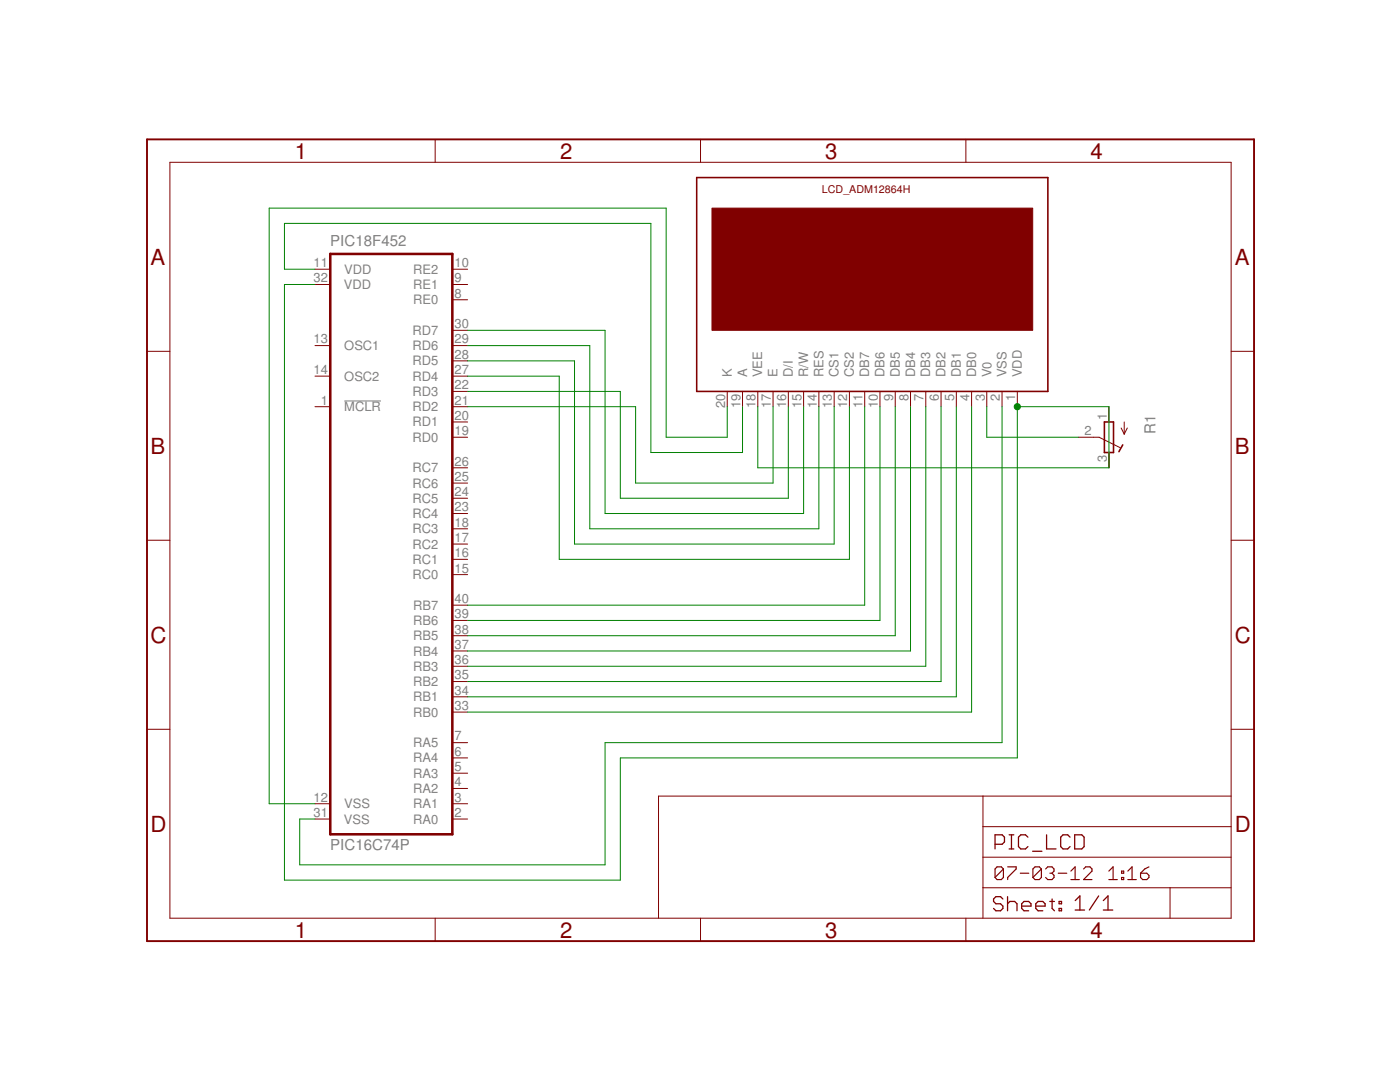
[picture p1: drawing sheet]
<svg xmlns="http://www.w3.org/2000/svg" width="279mm" height="216mm" viewBox="0 0 279 216" stroke-linecap="round" stroke-linejoin="round" font-family="sans-serif">
<path d="M68.7 80h7.3z" fill="#808080" stroke="#808080" stroke-width=".2"/>
<g fill="#800000" stroke="#800000" stroke-width=".2">
<path d="M62.9 81.2h3z"/>
<path d="M62.9 69h3z"/>
<path d="M90.3 163.4h3z"/>
<path d="M90.3 160.4h3z"/>
<path d="M90.3 157.3h3z"/>
<path d="M90.3 154.3h3z"/>
<path d="M90.3 151.2h3z"/>
<path d="M90.3 148.2h3z"/>
<path d="M90.3 142.1h3z"/>
<path d="M90.3 139h3z"/>
<path d="M90.3 136h3z"/>
<path d="M90.3 132.9h3z"/>
<path d="M90.3 129.9h3z"/>
<path d="M90.3 126.8h3z"/>
<path d="M90.3 123.8h3z"/>
<path d="M90.3 114.7h3z"/>
<path d="M90.3 111.6h3z"/>
<path d="M90.3 108.6h3z"/>
<path d="M90.3 105.5h3z"/>
<path d="M90.3 102.5h3z"/>
<path d="M90.3 99.4h3z"/>
<path d="M90.3 96.4h3z"/>
<path d="M90.3 93.3h3z"/>
<path d="M90.3 120.8h3z"/>
<path d="M90.3 87.2h3z"/>
<path d="M90.3 84.2h3z"/>
<path d="M90.3 81.2h3z"/>
<path d="M90.3 78.1h3z"/>
<path d="M90.3 75.1h3z"/>
<path d="M90.3 72h3z"/>
<path d="M90.3 69h3z"/>
<path d="M90.3 65.9h3z"/>
<path d="M62.9 75.1h3z"/>
<path d="M62.9 163.4h3z"/>
<path d="M62.9 160.4h3z"/>
<path d="M62.9 56.8h3z"/>
<path d="M62.9 53.7h3z"/>
<path d="M90.3 59.8h3z"/>
<path d="M90.3 56.8h3z"/>
<path d="M90.3 53.7h3z"/>
<path d="M203 78.1v3.1z"/>
<path d="M200 78.1v3.1z"/>
<path d="M196.9 78.1v3.1z"/>
<path d="M193.9 78.1v3.1z"/>
<path d="M190.9 78.1v3.1z"/>
<path d="M187.8 78.1v3.1z"/>
<path d="M184.8 78.1v3.1z"/>
<path d="M181.7 78.1v3.1z"/>
<path d="M178.7 78.1v3.1z"/>
<path d="M175.6 78.1v3.1z"/>
<path d="M172.6 78.1v3.1z"/>
<path d="M169.5 78.1v3.1z"/>
<path d="M166.5 78.1v3.1z"/>
<path d="M163.4 78.1v3.1z"/>
<path d="M160.4 78.1v3.1z"/>
<path d="M157.3 78.1v3.1z"/>
<path d="M154.3 78.1v3.1z"/>
<path d="M151.2 78.1v3.1z"/>
<path d="M148.2 78.1v3.1z"/>
<path d="M145.1 78.1v3.1z"/>
<path d="M221.3 81.2v3z"/>
<path d="M221.3 90.3v3z"/>
<path d="M215.2 87.2h3.1z"/>
<path d="M218.3 87.2h1z"/>
<path d="M219.3 87.2l4.3 2.1z"/>
<path d="M224.4 84.2v2.4z"/>
<path d="M225 85.4l-.6 1.2z"/>
<path d="M223.7 85.4l.7 1.2z"/>
<path d="M131.4 158.9v24.3z"/>
<path d="M131.4 158.9h64.8z"/>
<path d="M196.2 158.9h49.5z"/>
<path d="M233.5 177.1v6.1z"/>
<path d="M233.5 177.1h12.2z"/>
<path d="M196.2 177.1h37.3z"/>
<path d="M196.2 177.1v6.1z"/>
<path d="M196.2 171v6.1z"/>
<path d="M196.2 171h49.5z"/>
<path d="M196.2 164.9v6.1z"/>
<path d="M196.2 164.9h49.5z"/>
<path d="M196.2 158.9v6z"/>
<path d="M33.9 32.4v150.8z"/>
<path d="M29.3 70.1h4.6z"/>
<path d="M29.3 107.8h4.6z"/>
<path d="M29.3 145.5h4.6z"/>
<path d="M33.9 183.2h211.8z"/>
<path d="M86.8 183.2v4.6z"/>
<path d="M139.8 183.2v4.6z"/>
<path d="M192.8 183.2v4.6z"/>
<path d="M245.7 32.4v150.8z"/>
<path d="M245.7 70.1h4.6z"/>
<path d="M245.7 107.8h4.6z"/>
<path d="M245.7 145.5h4.6z"/>
<path d="M33.9 32.4h211.8z"/>
<path d="M86.8 27.8v4.6z"/>
<path d="M139.8 27.8v4.6z"/>
<path d="M192.8 27.8v4.6z"/>
</g>
<g fill="#800000" stroke="#800000" stroke-width=".51">
<path d="M65.9 166.5h24.4z"/>
<path d="M90.3 50.7v115.8z"/>
<path d="M65.9 50.7h24.4z"/>
<path d="M65.9 50.7v115.8z"/>
</g>
<g fill="#800000" stroke="#800000" stroke-width=".32">
<path d="M139 78.1h70.1z"/>
<path d="M139 35.4v42.7z"/>
<path d="M139 35.4h70.1z"/>
<path d="M209.1 35.4v42.7z"/>
<path d="M220.4 90.3h.9z"/>
<path d="M222.2 84.2v6.1z"/>
<path d="M220.4 84.2v6.1z"/>
<path d="M221.3 90.3h.9z"/>
<path d="M220.4 84.2h1.8z"/>
<path d="M224.1 88.8l-.8 1.3z"/>
</g>
<path d="M142.1 41.5h64v24.4h-64z" fill="#800000" stroke="#800000" stroke-width=".2"/>
<g fill="#800000" stroke="#800000" stroke-width=".25">
<path d="M198.6 166.6v2.8z"/>
<path d="M198.6 166.6h1.4z"/>
<path d="M200 166.6l.5 .4z"/>
<path d="M200.5 167v1z"/>
<path d="M200.5 168l-.5 .5z"/>
<path d="M198.6 168.5h1.4z"/>
<path d="M201.4 169.4h.9z"/>
<path d="M201.9 166.6v2.8z"/>
<path d="M201.4 166.6h.9z"/>
<path d="M204.7 166.6l.4 .4z"/>
<path d="M203.7 166.6h1z"/>
<path d="M203.7 166.6l-.4 .4z"/>
<path d="M203.3 167v1.9z"/>
<path d="M203.3 168.9l.4 .5z"/>
<path d="M203.7 169.4h1z"/>
<path d="M204.7 169.4l.4-.5z"/>
<path d="M206.1 169.9h1.8z"/>
<path d="M208.9 166.6v2.8z"/>
<path d="M208.9 169.4h1.9z"/>
<path d="M213.1 166.6l.4 .4z"/>
<path d="M212.1 166.6h1z"/>
<path d="M212.1 166.6l-.4 .4z"/>
<path d="M211.7 167v1.9z"/>
<path d="M211.7 168.9l.4 .5z"/>
<path d="M212.1 169.4h1z"/>
<path d="M213.1 169.4l.4-.5z"/>
<path d="M214.5 166.6v2.8z"/>
<path d="M214.5 169.4h1.4z"/>
<path d="M215.9 169.4l.5-.5z"/>
<path d="M216.4 167v1.9z"/>
<path d="M215.9 166.6l.5 .4z"/>
<path d="M214.5 166.6h1.4z"/>
<path d="M214.6 179.7l.9-.9z"/>
<path d="M215.5 178.8v2.8z"/>
<path d="M214.6 181.6h1.8z"/>
<path d="M219.3 178.8l-1.9 2.8z"/>
<path d="M220.2 179.7l.9-.9z"/>
<path d="M221.1 178.8v2.8z"/>
<path d="M220.2 181.6h1.9z"/>
<path d="M199.7 178.9l.4 .5z"/>
<path d="M198.8 178.9h.9z"/>
<path d="M198.8 178.9l-.5 .5z"/>
<path d="M198.3 179.4v.5z"/>
<path d="M198.3 179.9l.5 .4z"/>
<path d="M198.8 180.3h.9z"/>
<path d="M199.7 180.3l.4 .5z"/>
<path d="M200.1 180.8v.5z"/>
<path d="M199.7 181.7l.4-.4z"/>
<path d="M198.8 181.7h.9z"/>
<path d="M198.3 181.3l.5 .4z"/>
<path d="M201.1 178.9v2.8z"/>
<path d="M201.1 180.3l.4-.4z"/>
<path d="M201.5 179.9h1z"/>
<path d="M202.5 179.9l.5 .4z"/>
<path d="M203 180.3v1.4z"/>
<path d="M204.4 181.7h.9z"/>
<path d="M203.9 181.3l.5 .4z"/>
<path d="M203.9 180.3v1z"/>
<path d="M203.9 180.3l.5-.4z"/>
<path d="M204.4 179.9h.9z"/>
<path d="M205.3 179.9l.5 .4z"/>
<path d="M205.8 180.3v.5z"/>
<path d="M203.9 180.8h1.9z"/>
<path d="M207.2 181.7h.9z"/>
<path d="M206.7 181.3l.5 .4z"/>
<path d="M206.7 180.3v1z"/>
<path d="M206.7 180.3l.5-.4z"/>
<path d="M207.2 179.9h.9z"/>
<path d="M208.1 179.9l.5 .4z"/>
<path d="M208.6 180.3v.5z"/>
<path d="M206.7 180.8h1.9z"/>
<path d="M210 179.4v1.9z"/>
<path d="M210 181.3l.4 .4z"/>
<path d="M209.5 179.9h.9z"/>
<path d="M211.4 179.9h.5z"/>
<path d="M211.9 179.9v.4z"/>
<path d="M211.4 180.3h.5z"/>
<path d="M211.4 179.9v.4z"/>
<path d="M211.4 181.3h.5z"/>
<path d="M211.9 181.3v.4z"/>
<path d="M211.4 181.7h.5z"/>
<path d="M211.4 181.3v.4z"/>
</g>
<g fill="#800000" stroke="#800000" stroke-width=".23">
<path d="M198.6 173.4v1.7z"/>
<path d="M199 173l-.4 .4z"/>
<path d="M199 173h.8z"/>
<path d="M199.8 173l.5 .4z"/>
<path d="M200.3 173.4v1.7z"/>
<path d="M200.3 175.1l-.5 .4z"/>
<path d="M199 175.5h.8z"/>
<path d="M198.6 175.1l.4 .4z"/>
<path d="M200.3 173.4l-1.7 1.7z"/>
<path d="M201.1 173h1.7z"/>
<path d="M202.8 173v.4z"/>
<path d="M202.8 173.4l-1.7 1.7z"/>
<path d="M201.1 175.1v.4z"/>
<path d="M203.6 174.2h1.7z"/>
<path d="M206.1 173.4v1.7z"/>
<path d="M206.1 173.4l.5-.4z"/>
<path d="M206.6 173h.8z"/>
<path d="M207.4 173l.4 .4z"/>
<path d="M207.8 173.4v1.7z"/>
<path d="M207.8 175.1l-.4 .4z"/>
<path d="M206.6 175.5h.8z"/>
<path d="M206.1 175.1l.5 .4z"/>
<path d="M206.1 175.1l1.7-1.7z"/>
<path d="M208.7 173.4l.4-.4z"/>
<path d="M209.1 173h.8z"/>
<path d="M209.9 173l.5 .4z"/>
<path d="M210.4 173.4v.4z"/>
<path d="M210.4 173.8l-.5 .4z"/>
<path d="M209.5 174.2h.4z"/>
<path d="M209.9 174.2l.5 .5z"/>
<path d="M210.4 174.7v.4z"/>
<path d="M210.4 175.1l-.5 .4z"/>
<path d="M209.1 175.5h.8z"/>
<path d="M208.7 175.1l.4 .4z"/>
<path d="M211.2 174.2h1.7z"/>
<path d="M213.7 173.8l.9-.8z"/>
<path d="M214.6 173v2.5z"/>
<path d="M213.7 175.5h1.7z"/>
<path d="M216.3 175.5h1.6z"/>
<path d="M217.9 173.8l-1.6 1.7z"/>
<path d="M217.9 173.4v.4z"/>
<path d="M217.5 173l.4 .4z"/>
<path d="M216.7 173h.8z"/>
<path d="M216.7 173l-.4 .4z"/>
<path d="M221.3 173.8l.8-.8z"/>
<path d="M222.1 173v2.5z"/>
<path d="M221.3 175.5h1.7z"/>
<path d="M223.8 173.8h.5z"/>
<path d="M224.3 173.8v.4z"/>
<path d="M223.8 174.2h.5z"/>
<path d="M223.8 173.8v.4z"/>
<path d="M223.8 175.1h.5z"/>
<path d="M224.3 175.1v.4z"/>
<path d="M223.8 175.5h.5z"/>
<path d="M223.8 175.1v.4z"/>
<path d="M225.1 173.8l.8-.8z"/>
<path d="M225.9 173v2.5z"/>
<path d="M225.1 175.5h1.7z"/>
<path d="M228.4 173.4l.9-.4z"/>
<path d="M228.4 173.4l-.8 .8z"/>
<path d="M227.6 174.2v.9z"/>
<path d="M227.6 175.1l.4 .4z"/>
<path d="M228 175.5h.9z"/>
<path d="M228.9 175.5l.4-.4z"/>
<path d="M229.3 174.7v.4z"/>
<path d="M228.9 174.2l.4 .5z"/>
<path d="M227.6 174.2h1.3z"/>
</g>
<g fill="#800000" stroke="#800000" stroke-width=".38">
<path d="M29.3 27.8v160z"/>
<path d="M29.3 187.8h221z"/>
<path d="M250.3 27.8v160z"/>
<path d="M29.3 27.8h221z"/>
</g>
<g fill="#008000" stroke="#008000" stroke-width=".2">
<path d="M145.1 81.2v6z"/>
<path d="M132.9 87.2h12.2z"/>
<path d="M132.9 41.5v45.7z"/>
<path d="M53.7 41.5h79.2z"/>
<path d="M53.7 41.5v118.9z"/>
<path d="M53.7 160.4h9.2z"/>
<path d="M148.2 81.2v9.1z"/>
<path d="M129.9 90.3h18.3z"/>
<path d="M129.9 44.6v45.7z"/>
<path d="M56.8 44.6h73.1z"/>
<path d="M56.8 44.6v9.1z"/>
<path d="M56.8 53.7h6.1z"/>
<path d="M154.3 81.2v15.2z"/>
<path d="M126.8 96.4h27.5z"/>
<path d="M126.8 81.2v15.2z"/>
<path d="M93.3 81.2h33.5z"/>
<path d="M157.3 81.2v18.2z"/>
<path d="M123.8 99.4h33.5z"/>
<path d="M123.8 78.1v21.3z"/>
<path d="M93.3 78.1h30.5z"/>
<path d="M160.4 81.2v21.3z"/>
<path d="M120.8 102.5h39.6z"/>
<path d="M120.8 65.9v36.6z"/>
<path d="M93.3 65.9h27.5z"/>
<path d="M163.4 81.2v24.3z"/>
<path d="M117.7 105.5h45.7z"/>
<path d="M117.7 69v36.5z"/>
<path d="M93.3 69h24.4z"/>
<path d="M166.5 81.2v27.4z"/>
<path d="M114.7 108.6h51.8z"/>
<path d="M114.7 72v36.6z"/>
<path d="M93.3 72h21.4z"/>
<path d="M169.5 81.2v30.4z"/>
<path d="M111.6 111.6h57.9z"/>
<path d="M111.6 75.1v36.5z"/>
<path d="M93.3 75.1h18.3z"/>
<path d="M172.6 81.2v39.6z"/>
<path d="M93.3 120.8h79.3z"/>
<path d="M175.6 81.2v42.6z"/>
<path d="M93.3 123.8h82.3z"/>
<path d="M178.7 81.2v45.6z"/>
<path d="M93.3 126.8h85.4z"/>
<path d="M93.3 129.9h88.4z"/>
<path d="M181.7 81.2v48.7z"/>
<path d="M184.8 81.2v51.7z"/>
<path d="M93.3 132.9h91.5z"/>
<path d="M187.8 81.2v54.8z"/>
<path d="M93.3 136h94.5z"/>
<path d="M190.9 81.2v57.8z"/>
<path d="M93.3 139h97.6z"/>
<path d="M193.9 81.2v60.9z"/>
<path d="M93.3 142.1h100.6z"/>
<path d="M200 81.2v67z"/>
<path d="M120.8 148.2h79.2z"/>
<path d="M120.8 148.2v24.4z"/>
<path d="M59.8 172.6h61z"/>
<path d="M59.8 163.4v9.2z"/>
<path d="M59.8 163.4h3.1z"/>
<path d="M196.9 81.2v6z"/>
<path d="M196.9 87.2h18.3z"/>
<path d="M221.3 81.2v12.1z"/>
<path d="M151.2 81.2v12.1z"/>
<path d="M151.2 93.3h70.1z"/>
<path d="M56.8 56.8h6.1z"/>
<path d="M203 81.2v70z"/>
<path d="M123.8 151.2h79.2z"/>
<path d="M123.8 151.2v24.4z"/>
<path d="M56.8 175.6h67z"/>
<path d="M56.8 56.8v118.8z"/>
<path d="M203 81.2h18.3z"/>
<circle cx="203" cy="81.2" r=".61"/>
</g>
<g font-size="4.4" fill="#800000">
<text x="58.8" y="31.7">1</text>
<text x="111.8" y="31.7">2</text>
<text x="164.7" y="31.7">3</text>
<text x="217.7" y="31.7">4</text>
<text x="30.1" y="52.8">A</text>
<text x="246.4" y="52.8">A</text>
<text x="30.1" y="90.5">B</text>
<text x="246.4" y="90.5">B</text>
<text x="30.1" y="128.2">C</text>
<text x="246.4" y="128.2">C</text>
<text x="30.1" y="165.9">D</text>
<text x="246.4" y="165.9">D</text>
<text x="58.8" y="187.1">1</text>
<text x="111.8" y="187.1">2</text>
<text x="164.7" y="187.1">3</text>
<text x="217.7" y="187.1">4</text>
</g>
<g font-size="3" fill="#808080">
<text x="65.9" y="49.1">PIC18F452</text>
<text x="230.6" y="86.5" transform="rotate(-90 230.6 86.5)">R1</text>
<text x="65.9" y="169.5">PIC16C74P</text>
</g>
<g font-size="2.6" fill="#808080">
<text x="62.6" y="53.3">11</text>
<text x="90.7" y="53.3">10</text>
<text x="62.6" y="56.3">32</text>
<text x="68.6" y="57.7">VDD</text>
<text x="68.7" y="54.6">VDD</text>
<text x="82.5" y="57.7">RE1</text>
<text x="82.5" y="54.6">RE2</text>
<text x="90.7" y="59.4">8</text>
<text x="90.7" y="56.3">9</text>
<text x="82.5" y="60.7">RE0</text>
<text x="90.7" y="65.5">30</text>
<text x="62.6" y="68.5">13</text>
<text x="68.7" y="69.9">OSC1</text>
<text x="82.3" y="69.9">RD6</text>
<text x="82.3" y="66.8">RD7</text>
<text x="90.7" y="71.6">28</text>
<text x="90.7" y="68.5">29</text>
<text x="62.6" y="74.6">14</text>
<text x="68.7" y="76">OSC2</text>
<text x="82.3" y="76">RD4</text>
<text x="82.3" y="72.9">RD5</text>
<text x="90.7" y="77.7">22</text>
<text x="90.7" y="74.6">27</text>
<text x="146" y="75.3" transform="rotate(-90 146 75.3)">K</text>
<text x="149.1" y="75.3" transform="rotate(-90 149.1 75.3)">A</text>
<text x="152.1" y="75.3" transform="rotate(-90 152.1 75.3)">VEE</text>
<text x="155.2" y="75.3" transform="rotate(-90 155.2 75.3)">E</text>
<text x="158.2" y="75.3" transform="rotate(-90 158.2 75.3)">D/I</text>
<text x="161.3" y="75.3" transform="rotate(-90 161.3 75.3)">R/W</text>
<text x="164.3" y="75.3" transform="rotate(-90 164.3 75.3)">RES</text>
<text x="167.4" y="75.3" transform="rotate(-90 167.4 75.3)">CS1</text>
<text x="170.4" y="75.3" transform="rotate(-90 170.4 75.3)">CS2</text>
<text x="173.5" y="75.3" transform="rotate(-90 173.5 75.3)">DB7</text>
<text x="176.5" y="75.3" transform="rotate(-90 176.5 75.3)">DB6</text>
<text x="179.6" y="75.3" transform="rotate(-90 179.6 75.3)">DB5</text>
<text x="182.6" y="75.3" transform="rotate(-90 182.6 75.3)">DB4</text>
<text x="185.7" y="75.3" transform="rotate(-90 185.7 75.3)">DB3</text>
<text x="188.7" y="75.3" transform="rotate(-90 188.7 75.3)">DB2</text>
<text x="191.8" y="75.3" transform="rotate(-90 191.8 75.3)">DB1</text>
<text x="194.8" y="75.3" transform="rotate(-90 194.8 75.3)">DB0</text>
<text x="197.8" y="75.3" transform="rotate(-90 197.8 75.3)">V0</text>
<text x="200.9" y="75.3" transform="rotate(-90 200.9 75.3)">VSS</text>
<text x="203.9" y="75.3" transform="rotate(-90 203.9 75.3)">VDD</text>
<text x="64" y="80.7">1</text>
<text x="68.7" y="82.1">MCLR</text>
<text x="82.3" y="82.1">RD2</text>
<text x="82.3" y="79">RD3</text>
<text x="90.7" y="83.8">20</text>
<text x="90.7" y="80.7">21</text>
<text x="144.7" y="81.4" transform="rotate(-90 144.7 81.4)">20</text>
<text x="147.8" y="81.4" transform="rotate(-90 147.8 81.4)">19</text>
<text x="150.8" y="81.4" transform="rotate(-90 150.8 81.4)">18</text>
<text x="153.9" y="81.4" transform="rotate(-90 153.9 81.4)">17</text>
<text x="156.9" y="81.4" transform="rotate(-90 156.9 81.4)">16</text>
<text x="159.9" y="81.4" transform="rotate(-90 159.9 81.4)">15</text>
<text x="163" y="81.4" transform="rotate(-90 163 81.4)">14</text>
<text x="166" y="81.4" transform="rotate(-90 166 81.4)">13</text>
<text x="169.1" y="81.4" transform="rotate(-90 169.1 81.4)">12</text>
<text x="172.1" y="81.4" transform="rotate(-90 172.1 81.4)">11</text>
<text x="175.2" y="81.4" transform="rotate(-90 175.2 81.4)">10</text>
<text x="178.2" y="80" transform="rotate(-90 178.2 80)">9</text>
<text x="181.3" y="80" transform="rotate(-90 181.3 80)">8</text>
<text x="184.3" y="80" transform="rotate(-90 184.3 80)">7</text>
<text x="187.4" y="80" transform="rotate(-90 187.4 80)">6</text>
<text x="190.4" y="80" transform="rotate(-90 190.4 80)">5</text>
<text x="193.5" y="80" transform="rotate(-90 193.5 80)">4</text>
<text x="196.5" y="80" transform="rotate(-90 196.5 80)">3</text>
<text x="199.6" y="80" transform="rotate(-90 199.6 80)">2</text>
<text x="202.6" y="80" transform="rotate(-90 202.6 80)">1</text>
<text x="220.9" y="83.8" transform="rotate(-90 220.9 83.8)">1</text>
<text x="82.3" y="88.1">RD0</text>
<text x="82.3" y="85.1">RD1</text>
<text x="90.7" y="86.8">19</text>
<text x="216.4" y="86.8">2</text>
<text x="82.3" y="94.2">RC7</text>
<text x="90.7" y="96">25</text>
<text x="90.7" y="92.9">26</text>
<text x="220.9" y="92.2" transform="rotate(-90 220.9 92.2)">3</text>
<text x="82.3" y="100.3">RC5</text>
<text x="82.3" y="97.3">RC6</text>
<text x="90.7" y="99">24</text>
<text x="82.3" y="106.4">RC3</text>
<text x="82.3" y="103.4">RC4</text>
<text x="90.7" y="105.1">18</text>
<text x="90.7" y="102">23</text>
<text x="82.3" y="112.5">RC1</text>
<text x="82.3" y="109.5">RC2</text>
<text x="90.7" y="111.2">16</text>
<text x="90.7" y="108.1">17</text>
<text x="82.3" y="115.6">RC0</text>
<text x="90.7" y="114.2">15</text>
<text x="82.5" y="124.7">RB6</text>
<text x="82.5" y="121.7">RB7</text>
<text x="90.7" y="123.4">39</text>
<text x="90.7" y="120.3">40</text>
<text x="82.5" y="130.8">RB4</text>
<text x="82.5" y="127.8">RB5</text>
<text x="90.7" y="129.5">37</text>
<text x="90.7" y="126.4">38</text>
<text x="82.5" y="136.9">RB2</text>
<text x="82.5" y="133.9">RB3</text>
<text x="90.7" y="135.6">35</text>
<text x="90.7" y="132.5">36</text>
<text x="82.5" y="143">RB0</text>
<text x="82.5" y="139.9">RB1</text>
<text x="90.7" y="141.7">33</text>
<text x="90.7" y="138.6">34</text>
<text x="82.5" y="149.1">RA5</text>
<text x="90.7" y="147.8">7</text>
<text x="82.5" y="155.2">RA3</text>
<text x="82.5" y="152.1">RA4</text>
<text x="90.7" y="153.9">5</text>
<text x="90.7" y="150.8">6</text>
<text x="62.6" y="159.9">12</text>
<text x="68.7" y="161.3">VSS</text>
<text x="82.5" y="161.3">RA1</text>
<text x="82.5" y="158.2">RA2</text>
<text x="90.7" y="159.9">3</text>
<text x="90.7" y="156.9">4</text>
<text x="62.6" y="163">31</text>
<text x="68.6" y="164.3">VSS</text>
<text x="82.5" y="164.3">RA0</text>
<text x="90.7" y="163">2</text>
</g>
<text font-size="2.1" fill="#800000" x="164" y="38.5">LCD_ADM12864H</text>
</svg>
